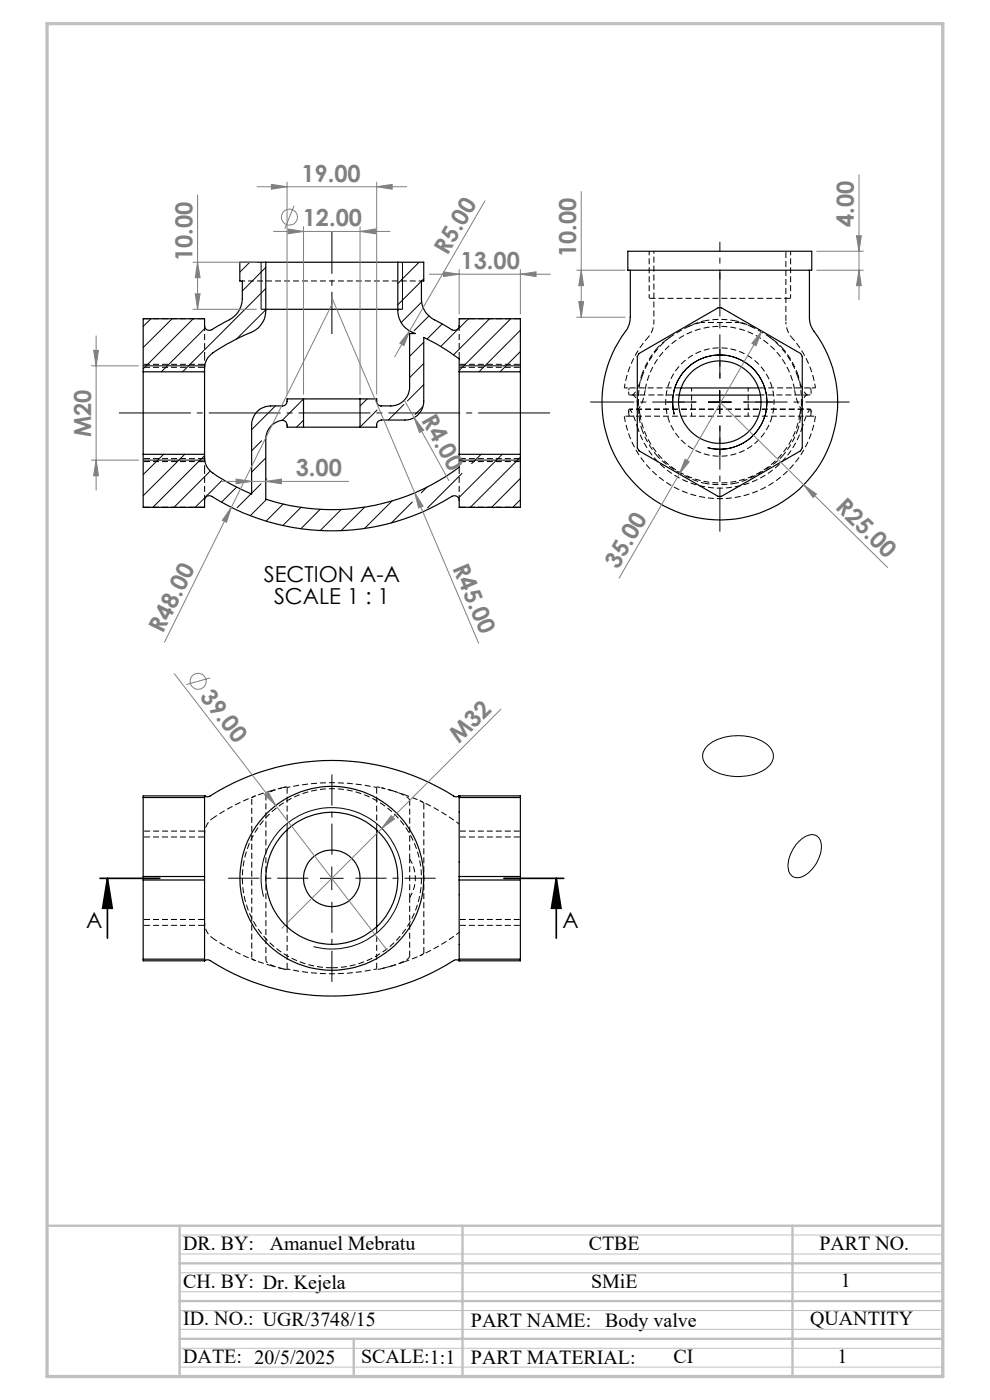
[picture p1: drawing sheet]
<svg xmlns="http://www.w3.org/2000/svg" width="210mm" height="297mm" viewBox="0 0 210 297" stroke-linecap="round" stroke-linejoin="round" font-family="sans-serif">
<g fill="none" stroke="#000" stroke-width=".21" stroke-dasharray="1.3 .6" stroke-linecap="butt">
<path d="M43.4 69.1v.3M97.4 69.4v-.3M97.4 76.1v-.6M156.8 68.4l3 1M97.4 99.8v-.1M97.4 99.7v-.6M132.4 88.3a20.5 20.5 0 0 0 20.3 17.5 20.5 20.5 0 0 0 20.3-17.5M133.4 87.8l.1 .5M133.4 82.3v.5M169.7 87.8a17.2 17.2 0 0 1-17 14.7 17.2 17.2 0 0 1-17-14.7M172 82.3v.5M172 87.8v.5"/>
<path d="M43.4 105.8v.3M97.4 106.1v-.3M43.4 168.8v.1M43.4 168.8l.1 .1M43.5 168.9l-.1-.1M60.9 167.1v-.1M60.9 176v-8.9M79.9 167v.1M79.9 176v-8.9M97.3 168.9l.1-.1M97.4 168.8l-.1 .1M97.4 168.9v-.1"/>
<path d="M43.4 203.7v.1M43.5 203.8h-.1M60.9 205.6v-9M70.4 205.3a19 19 0 0 1-16.6-28.1 19 19 0 0 1 32.6-1.1 19 19 0 0 1-14.8 29.2h-1.2M79.9 205.6v-9M89.9 202.2v-31.7M97.4 203.8v-.1M97.4 203.7v.1M97.4 203.8h-.1"/>
</g>
<path d="M45.2 173.6a4 4 0 0 0-1.8 3.3M59.7 167.2l-2.3 .8a1.39 1.39 0 0 0-1 .9M60.9 167l-1.2 .2M79.9 167.1a44.5 44.5 0 0 0-19 0M82.9 167.6l-2-.5M43.4 195.8a4 4 0 0 0 1.8 3.3M56.4 203.7a2.67 2.67 0 0 0 2.1 1.4l1.2 .4M59.7 205.5l1.2 .1M79.9 205.6a44.5 44.5 0 0 1-19 0M82.9 205l-2 .5" fill="none" stroke="#000" stroke-width=".21" stroke-dasharray="1.3 .6" stroke-dashoffset=".6" stroke-linecap="butt"/>
<g fill="none" stroke="#000" stroke-width=".21" stroke-dasharray="1.3 .6" stroke-dashoffset=".5" stroke-linecap="butt">
<path d="M139.4 73.8a23.1 23.1 0 0 1 10-5.7M156 68.1a23.1 23.1 0 0 1 10 5.7M169.3 79.5a23.1 23.1 0 0 1 0 11.6M132.4 82.3h1.1M133.4 87.8v-.8l.1-.2M133.4 88.3h-1M133.5 83.8l-.1-1M133.5 86.8l-.1 1M136.1 91.1a23.1 23.1 0 0 1 0-11.6M146.7 82.3v6M158.7 88.3v-6M166 96.7a23.1 23.1 0 0 1-10 5.8"/>
<path d="M171.9 86.8l.1 .4v.6M171.9 86.8h-38.4M172 88.3h1M172 82.8l-.1 1M172 87.8l-.1-1M173 82.3h-1M149.4 102.5a23.1 23.1 0 0 1-10-5.8M59.9 167.1l1-.1M79.9 167l1 .1M97.4 174.8a45 45 0 0 0-8.4-5M60.9 205.6l-1-.1M80.9 205.5l-1 .1"/>
<path d="M89 202.8a45 45 0 0 0 8.4-5"/>
</g>
<path d="M43.4 75.5v2.7M156.8 68.4h-8.2M43.4 97v2.7M133.5 83.8h.7M135.7 87.8a7.4 7.4 0 0 0-1.3-3.9l-.2-.1M171.2 83.8a2.39 2.39 0 0 0-1.1 2l-.4 2M171.9 83.8h-.7M59.9 167.1l-2.5 .7M89.9 170.5a7.8 7.8 0 0 0-3.2-1.6l-.8-.3M86.9 190.4v-8.2M59.9 205.5l-2.5-.7M85.9 204l.7-.3a8.1 8.1 0 0 0 3.3-1.5" fill="none" stroke="#000" stroke-width=".21" stroke-dasharray="1.3 .6" stroke-dashoffset=".3" stroke-linecap="butt"/>
<g fill="none" stroke="#000" stroke-width=".21" stroke-dasharray="1.3 .6" stroke-dashoffset=".4" stroke-linecap="butt">
<path d="M137.7 53.3v10M167.7 53.3v10M43.4 75.5v-6.1M97.4 75.5v-6.1M137.4 71.6a20.5 20.5 0 0 0-5 10.7M133.5 86.8a10.7 10.7 0 0 1 1.8 4M134.2 83.8h9.9M135.3 90.8a18.3 18.3 0 0 0 17.4 12.8 18.3 18.3 0 0 0 17.4-12.8M161.3 83.8h9.9M170.1 90.8a10.7 10.7 0 0 1 1.8-4M172 88.3h-38.6M173 82.3a20.5 20.5 0 0 0-5-10.7"/>
<path d="M43.4 105.8v-6.1M97.4 105.8v-6.1M53.4 169.3a7.7 7.7 0 0 1 3.2-1.3l.8-.2M56.4 168.9v34.8M80.9 167.1l2.4 .7M83.7 167.9l2.2 .7M57.4 204.8l-.7-.2a8.2 8.2 0 0 1-3.3-1.3"/>
</g>
<g fill="none" stroke="#000" stroke-width=".21" stroke-dasharray="1.3 .6" stroke-dashoffset=".2" stroke-linecap="butt">
<path d="M136.1 79.5a17.5 17.5 0 0 1 3.3-5.7M142.1 71.5a17.4 17.4 0 0 0-5.9 8.3M148.6 68.4l-2.7 .9M149.4 68.1a17.5 17.5 0 0 1 6.6 0M163.3 71.5a17.4 17.4 0 0 1 5.9 8.3M166 73.8a17.5 17.5 0 0 1 3.3 5.7M169.2 79.8a8.5 8.5 0 0 0 2 4h.2M134 83.8l.3-.1a9.1 9.1 0 0 0 1.9-3.9M136.8 82.8a6.4 6.4 0 0 1-1.5 3.9l-.3 .1M139.4 96.7a17.5 17.5 0 0 1-3.3-5.6M169.3 91.1a17.5 17.5 0 0 1-3.3 5.6M170.4 86.8a2.45 2.45 0 0 1-1.4-2.1l-.4-1.9"/>
<path d="M156 102.5a17.5 17.5 0 0 1-6.6 0M54.3 168.8a45 45 0 0 0-9.1 4.8M82.9 167.6a7.4 7.4 0 0 1 4 2v.2M45.2 199.1a45 45 0 0 0 9.1 4.7M86.9 190.4v12.4M86.9 182.2v-12.4M86.9 202.8a2.89 2.89 0 0 1-2.1 1.5l-1.9 .7"/>
</g>
<path d="M86.9 182.2a7.7 7.7 0 0 1 0 8.2" fill="none" stroke="#000" stroke-width=".21" stroke-dasharray="1.3 .6" stroke-dashoffset=".1" stroke-linecap="butt"/>
<g fill="none" stroke="#000" stroke-width=".21" stroke-dasharray="1.3 .6" stroke-dashoffset="-.1" stroke-linecap="butt">
<path d="M43.4 67.6h-13M43.4 77.3h-13M43.4 77.9h-13M97.4 67.6h13M97.4 77.3h13M97.4 77.9h13M137.7 63.3h30M43.4 97.9h-13M43.4 97.3h-13M97.4 97.9h13M97.4 97.3h13M144.5 82.3h-11.1"/>
<path d="M172 82.3h-11.1M43.4 107.6h-13M97.4 107.6h13M43.4 177.6h-13M110.4 177.6h-13M110.4 176.3h-13M30.4 195.1h13M97.4 195.1h13M110.4 196.3h-13M80.9 205.5l5-1.5"/>
</g>
<path d="M166.7 68.3v-15M168.6 82.8a16.1 16.1 0 0 0-15.9-13.6 16.1 16.1 0 0 0-15.9 13.6M30.4 176.3h13M30.4 196.3h13M53.4 203.3v-34" fill="none" stroke="#000" stroke-width=".21" stroke-dasharray="1.3 .6" stroke-dashoffset="-.2" stroke-linecap="butt"/>
<g fill="none" stroke="#000" stroke-width=".25">
<path d="M56.4 55.6h-5.5v4h.5v3.8a5.3 5.3 0 0 1-3.7 4.9l-2.3 1.4a1.1 1.1 0 0 1-1.2 .4 1.1 1.1 0 0 1-.8-1v-1.5h-13v11.3M56.4 55.6v10.3a5.3 5.3 0 0 1-4.2 5 34.4 34.4 0 0 0-7.8 4.6l-.5 .8-.4 .9-.1 1.7M56.4 55.6h28M84.4 55.6h5.5v4h-.5v3.8a5.2 5.2 0 0 0 3.7 4.9l2.3 1.4a1.12 1.12 0 0 0 1.2 .4 1.12 1.12 0 0 0 .8-1v-1.5h13v11.3M84.4 55.6v10.3a5.4 5.4 0 0 0 3.7 4.9h-1.2v11.3a4 4 0 0 1-4 4h-2a1.09 1.09 0 0 1-1-1.5h-3.5M133.2 53.3h39v4h-39zM133.7 57.3v10a6 6 0 0 1-1.8 4.1 25 25 0 0 0 4.9 33.2 25 25 0 0 0 33.5-1.5 25 25 0 0 0 2-33.5l-.4-.9-.2-1v-10.4M30.4 78.9v17.5M30.4 78.9h13M43.4 78.9v17.5M55.4 65.6h30M97.4 78.9v-2.8a45.7 45.7 0 0 0-7.5-4.5v13.5a4 4 0 0 1-4 4h-5a1.14 1.14 0 0 0-1 1.5h-3.5"/>
<path d="M97.4 78.9v17.5M97.4 78.9h13M110.4 78.9v17.5M135.5 75l16.8-9.7h.7l16.8 9.7 .4 .6v19.4l-.4 .6-16.8 9.7h-.7l-16.8-9.7-.3-.6v-19.4zM30.4 96.4v11.2h13v-1.5a.98 .98 0 0 1 1.5-.8 48.2 48.2 0 0 0 51.2-.1l.8 .1 .4 .4 .1 1.9h13v-11.2M30.4 96.4h13M64.4 84.6h-3.5a1.12 1.12 0 0 1-1 1.5 8.1 8.1 0 0 0-4.2 .4 4 4 0 0 0-2.3 3.6v14.7a37.2 37.2 0 0 1-9-5.1l-.5-.7-.4-1-.1-1.6M64.4 90.6h12M64.4 84.6h12M64.4 90.6h-3.5a1.14 1.14 0 0 0-.4-1.2 1.14 1.14 0 0 0-1.3-.1 4 4 0 0 0-2.8 3.8v12.8a45.1 45.1 0 0 0 41-6.8v-2.7M64.4 84.6v6M76.4 84.6v6"/>
<path d="M97.4 96.4h13M144.1 83.8h17.2M144.5 82.3h16.4M30.4 169.2v-.4h13v.4M30.4 169.2h13M30.4 169.2v16.7M43.4 168.9h.1M43.4 169.2v16.7M43.4 168.8l.1 .1M43.5 168.9l.7 .1a48.5 48.5 0 0 1 52.5 0l.6-.1M60.9 176v20.6M79.9 176v20.6"/>
<path d="M97.4 168.8l-.1 .1M97.4 168.9h.1M97.4 168.8v.4M97.4 168.8h13v.4M97.4 169.2h13M97.4 168.8v.1M97.4 169.2v16.7M110.4 169.2v16.7M30.4 185.9v.8M30.4 185.9h13M30.4 186.7h13M30.4 186.7v16.8"/>
<path d="M43.4 185.9v.8M43.4 186.7v16.8M97.4 185.9v.8M97.4 185.9h13M97.4 186.7h13M97.4 186.7v16.8M110.4 185.9v.8M110.4 186.7v16.8M30.4 203.5v.3h13M30.4 203.5h13M43.4 203.8h.1M43.4 203.5v.3"/>
<path d="M43.5 203.8l.8-.1a48.3 48.3 0 0 0 52.3-.1l.7 .2M97.4 203.8h.1M97.4 203.5v.3h13v-.3M97.4 203.5h13"/>
<circle cx="152.7" cy="85.3" r="8.7"/>
<circle cx="70.4" cy="186.3" r="6"/>
<circle cx="70.4" cy="186.3" r="19.5"/>
<circle cx="70.4" cy="186.3" r="14"/>
</g>
<path d="M51.4 59.6h38M138.7 68.3a5 5 0 0 1-1.3 3.3M168 71.6a4.9 4.9 0 0 1-1.3-3.3M164.2 85.3a11.5 11.5 0 0 0-17-10.1 11.5 11.5 0 0 0-.8 19.7 11.5 11.5 0 0 0 17.8-8.7v-.9" fill="none" stroke="#000" stroke-width=".21" stroke-dasharray="1.3 .6" stroke-dashoffset=".7" stroke-linecap="butt"/>
<path d="M138.7 53.3v15" fill="none" stroke="#000" stroke-width=".21" stroke-dasharray="1.3 .6" stroke-dashoffset=".8" stroke-linecap="butt"/>
<g fill="none" stroke="#000" stroke-width=".21">
<path d="M53 55.6l-2.1 2.1M55.4 55.6v10M56.4 56.7l-5 5M84.4 55.6v.1M85.4 55.6v10M88.9 55.6l-4.5 4.5M89.4 59.7l-5 5M89.9 59.2l-.5 .4M30.4 77.6h13M32 67.6l-1.6 1.6M36.5 67.6l-6.1 6.1M41 67.6l-10.6 10.6"/>
<path d="M43.4 78.7l-.2 .2M43.5 69.6l-9.3 9.3M56.4 61.2l-17.7 17.7M56.4 65.7l-6.2 6.2M89.4 64.1l-4.3 4.3M89.9 77.1l-3 3M89.9 72.6l-3 3M91 67l-3.2 3.2M93.8 68.7l-3.2 3.2M97.4 77.6h13M99.4 67.6l-5.9 5.9M103.9 67.6l-7.7 7.7"/>
<path d="M108.3 67.6l-10.9 11M110.4 70.1l-8.8 8.8M110.4 74.6l-4.3 4.3M30.4 97.6h13M34.7 96.4l-4.3 4.3M39.2 96.4l-8.8 8.8M43.4 96.7l-11 10.9M44.6 99.9l-7.7 7.7M55.5 93.5l-2.1 2.1M56.4 97.2l-3 3M58.4 86.1l-5 5.1M64.4 84.6l-4.5 4.6"/>
<path d="M64.4 89.1l-1.5 1.5M77.9 84.6l-1.5 1.5M80 87l-3.6 3.6M80.9 86.1l-.1 .2M85.7 85.8l-3.3 3.3M89.7 86.3l-1.6 1.6M89.9 81.6l-3.5 3.5M97.4 97.6h13M102.1 96.4l-2.1 2M106.5 96.4l-9.2 9.3M110.4 97l-10.6 10.6M143 87.9a10 10 0 0 1 8.8-12.6 10 10 0 0 1 10.8 10.8 10 10 0 0 1-12.5 8.9"/>
<path d="M150.2 85.3h5M152.7 82.8v5M47 102l-5.6 5.6M50.1 103.4l-3.1 3.1M53.3 104.7l-3 3M55.4 102.6l-2 2M56.4 101.6h.1M56.6 105.9l-3.5 3.5M60.1 106.9l-3.7 3.7M63.9 107.6l-3.9 3.9M67.9 108.1l-4.1 4.1M72.4 108.1l-4.5 4.5"/>
<path d="M77.4 107.6l-5 5M83.2 106.3l-5.9 5.8M87.5 106.5l-4.5 4.4M90.6 103.3l-1.2 1.3M98 100.4l-7.3 7.3M110.4 101.5l-6.1 6.1M110.4 106l-1.6 1.6M150.2 158.1a10.9 10.9 0 0 1 12.7 0 3 3 0 0 1-.6 5.1 11.1 11.1 0 0 1-12-.4 2.89 2.89 0 0 1-.1-4.7zM169.3 178.6a3.5 3.5 0 0 1 3.8-1.3 3.1 3.1 0 0 1 1 3.7 7.2 7.2 0 0 1-4.6 5.2 2.05 2.05 0 0 1-2.4-2.4 8.1 8.1 0 0 1 2.2-5.2zM55.9 190.2a15 15 0 0 1 13.2-18.8 15 15 0 0 1 16.2 16.3 15 15 0 0 1-18.8 13.1M67.9 186.3h5M70.4 183.8v5"/>
</g>
<g fill="none" stroke="#808080" stroke-width=".21">
<path d="M54.5 39.6h31.8M57.6 39.1l3.3 .5-3.3 .5zM60.9 38.6v45M79.9 39.6l3.3-.5v1zM79.9 38.6v45M182.2 37v26.7M40.9 55.6h13.5M41.9 55.6l.5 3.3h-1zM41.9 41.4v24.2M58 49.1h24.7M61.1 48.6l3.3 .5-3.3 .5zM62.4 43.6l-2 4.9"/>
<path d="M64.4 48.1v35.5M76.4 49.1l3.3-.5v1zM76.4 48.1v35.5M91.1 58.2h25.6M94.1 57.7l3.3 .5-3.3 .5zM97.4 57.2v9.4M102.9 42.6l-19.2 33.1M110.4 58.2l3.3-.5v1zM110.4 57.2v9.4M122.3 57.3h10.4M123.3 57.3l.5 3.3h-1zM123.3 40.6v26.7"/>
<path d="M173.2 57.3h10M173.2 53.3h10M181.7 50h1l-.5 3.3zM182.2 57.3l.5 3.3h-1zM19.4 77.6h10M19.9 74.3h1l-.5 3.3zM20.4 71.3v32.7M40.9 65.6h13.5M41.4 62.3h1l-.5 3.3zM70.4 63.1l17.6 41.5M70.4 64.6l-21.3 43M86.9 70.2l-1.2 3.1-.9-.5z"/>
<path d="M122.3 67.3h10.4M122.8 64h1l-.5 3.3zM161.6 70.2l-1.2 3.1-.9-.5zM161.6 70.2l-17.5 30.3M19.4 97.6h10M20.4 97.6l.5 3.3h-1zM85.9 85.1l9.3 16.8M87.8 88.6l2.1 2.7-.9 .5zM145.3 97.4l.9 .6-2.1 2.5zM152.7 85.3l35.6 35.1M47 102.1h26.9M49.1 107.6l-1.1 3.2-.8-.4z"/>
<path d="M49.1 107.6l-14.2 28.6M50.1 101.6l3.3 .5-3.3 .5zM56.4 102.1l3.3-.5v1zM88 104.6l1.7 2.8-.9 .4zM88 104.6l13.5 31.9M144.1 100.5l-12.8 22.2M170.5 102.9l2.7 1.9-.7 .7zM37 142.9l21.5 28M44.6 143.8l-5.1 1.4M106.3 150.5l-46.5 46.4M56.1 168.6l.8-.6 1.6 2.9zM58.5 170.9l23.8 30.9"/>
<path d="M83 173l.7 .7-2.7 2z"/>
<circle cx="61.4" cy="46.1" r="1.7"/>
<circle cx="42" cy="144.5" r="1.69"/>
</g>
<path d="M21.2 186.3h12.7M22.8 186.3l1 6.4h-2zM22.8 186.3v12.7M106.9 186.3h12.7M118 186.3l1 6.4h-2zM118 186.3v12.7" fill="none" stroke="#000" stroke-width=".35"/>
<path d="M24.2 87.6h93.5" fill="none" stroke="#000" stroke-width=".21" stroke-dasharray="15.2 1.3 1.3 1.3" stroke-dashoffset="-1.1" stroke-linecap="butt"/>
<path d="M70.4 49.1v21.8" fill="none" stroke="#000" stroke-width=".21" stroke-dasharray="15.2 1.3 1.3 1.3" stroke-dashoffset="6.3" stroke-linecap="butt"/>
<path d="M152.7 59.3v-8" fill="none" stroke="#000" stroke-width=".21" stroke-dasharray="15.2 1.3 1.3 1.3" stroke-dashoffset="13.1" stroke-linecap="butt"/>
<path d="M65.4 186.3h-17M70.4 181.3v-17M70.4 191.3v17M75.4 186.3h17" fill="none" stroke="#000" stroke-width=".21" stroke-dasharray="15.2 1.3 1.3 1.3" stroke-dashoffset="8.6" stroke-linecap="butt"/>
<path d="M147.7 85.3h-6.2M152.7 80.3v-6.3M152.7 90.3v6.2M157.7 85.3h6.3" fill="none" stroke="#000" stroke-width=".21" stroke-dasharray="15.2 1.3 1.3 1.3" stroke-dashoffset="14" stroke-linecap="butt"/>
<path d="M147.7 85.3h-22.5M152.7 80.3v-22.5M152.7 90.3v22.5M157.7 85.3h22.5" fill="none" stroke="#000" stroke-width=".21" stroke-dasharray="15.2 1.3 1.3 1.3" stroke-dashoffset="5.9" stroke-linecap="butt"/>
<path d="M38.1 270h161.9M38.1 278h161.9M38.1 266h161.9M38.1 274h161.9M38.1 262h161.9M38.1 260v32M38.1 286h161.9M38.1 282h161.9M38.1 290h161.9" fill="none" stroke="#c0c0c0" stroke-width=".21"/>
<path d="M10 260h190M38.1 268h161.9M38.1 276h161.9M38.1 260v32M98.1 260v32M168.1 260v32M10 292h190M38.1 284h161.9M75 284v8" fill="none" stroke="#c0c0c0" stroke-width=".5"/>
<path d="M10 5h190v287h-190z" fill="none" stroke="#c0c0c0" stroke-width=".7"/>
<path d="M118 186.3l1 6.4h-2zM22.8 186.3l1 6.4h-2z" fill="#000"/>
<g fill="#808080">
<path d="M56.1 168.6l.8-.6 1.6 2.9z"/>
<path d="M83 173l.7 .7-2.7 2z"/>
<path d="M86.9 70.2l-1.2 3.1-.9-.5z"/>
<path d="M49.1 107.6l-1.1 3.2-.8-.4z"/>
<path d="M88 104.6l1.7 2.8-.9 .4z"/>
<path d="M87.8 88.6l2.1 2.7-.9 .5z"/>
<path d="M170.5 102.9l2.7 1.9-.7 .7z"/>
<path d="M110.4 58.2l3.3-.5v1zM94.1 57.7l3.3 .5-3.3 .5z"/>
<path d="M50.1 101.6l3.3 .5-3.3 .5zM56.4 102.1l3.3-.5v1zM57.6 39.1l3.3 .5-3.3 .5zM79.9 39.6l3.3-.5v1zM61.1 48.6l3.3 .5-3.3 .5zM76.4 49.1l3.3-.5v1z"/>
<path d="M19.9 74.3h1l-.5 3.3zM20.4 97.6l.5 3.3h-1zM41.9 55.6l.5 3.3h-1zM41.4 62.3h1l-.5 3.3z"/>
<path d="M161.6 70.2l-1.2 3.1-.9-.5zM145.3 97.4l.9 .6-2.1 2.5z"/>
<path d="M182.2 57.3l.5 3.3h-1zM181.7 50h1l-.5 3.3z"/>
<path d="M123.3 57.3l.5 3.3h-1zM122.8 64h1l-.5 3.3z"/>
</g>
<g font-size="5" fill="#808080">
<text x="63.9" y="38.5">19.00</text>
<text x="64.2" y="47.9">12.00</text>
<text x="181.1" y="48.2" transform="rotate(-90 181.1 48.2)">4.00</text>
<text x="40.9" y="55.4" transform="rotate(-90 40.9 55.4)">10.00</text>
<text x="94.9" y="54.3" transform="rotate(-60 94.9 54.3)">R5.00</text>
<text x="97.7" y="57.1">13.00</text>
<text x="122.2" y="54.6" transform="rotate(-90 122.2 54.6)">10.00</text>
<text x="89.3" y="89.1" transform="rotate(61 89.3 89.1)">R4.00</text>
<text x="19.3" y="92.7" transform="rotate(-90 19.3 92.7)">M20</text>
<text x="62.7" y="101">3.00</text>
<text x="177" y="107.8" transform="rotate(45 177 107.8)">R25.00</text>
<text x="95.9" y="120.5" transform="rotate(67 95.9 120.5)">R45.00</text>
<text x="131.1" y="120.9" transform="rotate(-60 131.1 120.9)">35.00</text>
<text x="34.6" y="134.5" transform="rotate(-64 34.6 134.5)">R48.00</text>
<text x="42.3" y="147.9" transform="rotate(52 42.3 147.9)">39.00</text>
<text x="97.4" y="157.8" transform="rotate(-45 97.4 157.8)">M32</text>
</g>
<g font-size="4.7">
<text x="55.9" y="123.6">SECTION A-A</text>
<text x="58.1" y="128.1">SCALE 1 : 1</text>
<text x="18.2" y="196.8">A</text>
<text x="119.3" y="196.8">A</text>
</g>
<g font-size="4.2">
<text x="38.9" y="265.1">DR. BY:</text>
<text x="57.2" y="265.2">Amanuel Mebratu</text>
<text x="124.9" y="265.2">CTBE</text>
<text x="173.8" y="265.2">PART NO.</text>
<text x="38.9" y="273.2">CH. BY: Dr. Kejela</text>
<text x="125.4" y="273.2">SMiE</text>
<text x="178.4" y="273.1">1</text>
<text x="38.9" y="281.2">ID. NO.: UGR/3748/15</text>
<text x="99.9" y="281.4">PART NAME:</text>
<text x="128.4" y="281.5">Body valve</text>
<text x="171.8" y="281">QUANTITY</text>
<text x="38.9" y="289.2">DATE: 20/5/2025</text>
<text x="76.6" y="289.2">SCALE:1:1</text>
<text x="99.9" y="289.4">PART MATERIAL:</text>
<text x="142.9" y="289.1">CI</text>
<text x="177.7" y="289.1">1</text>
</g>
</svg>
